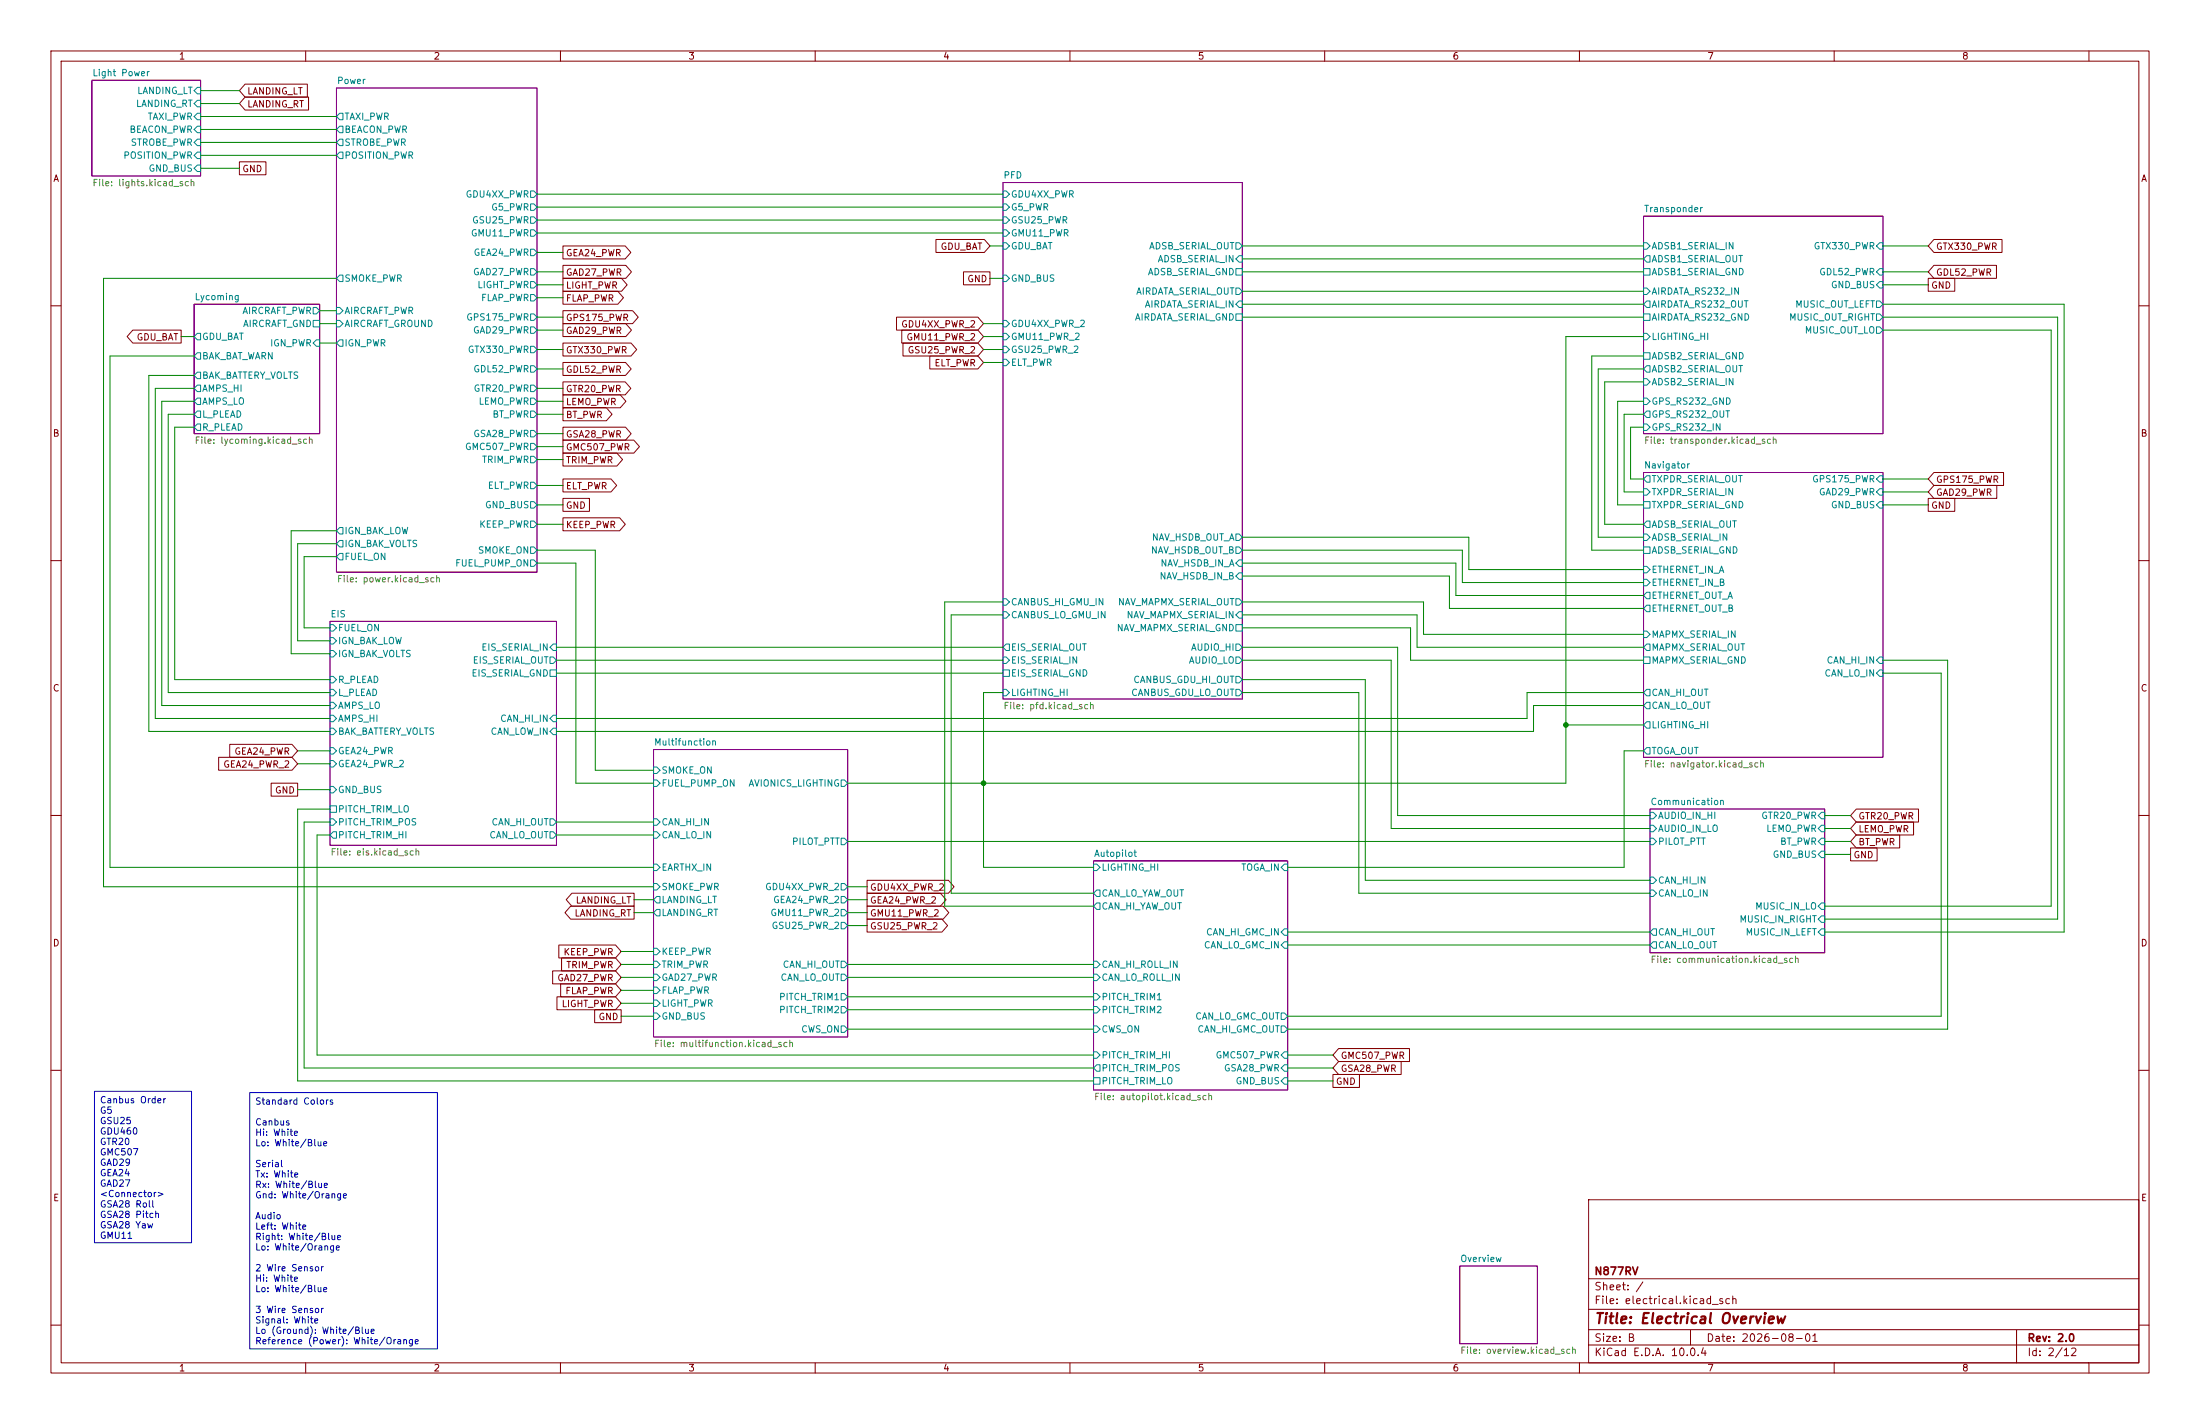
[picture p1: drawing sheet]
<svg xmlns="http://www.w3.org/2000/svg" width="432mm" height="279mm" viewBox="0 0 432 279" stroke-linecap="round" stroke-linejoin="round" font-family="sans-serif">
<g fill="none" stroke="#840000" stroke-width=".2">
<path d="M10 10h411.8v259.4h-411.8zM12 12h407.8v255.4h-407.8zM48.1 19h12.5v2.6h-12.5l-1.1-1.3zM48.1 16.5h12.2v2.6h-12.2l-1.1-1.3zM60 10v2M110 10v2M160 10v2M210 10v2M260 10v2M310 10v2M360 10v2M410 10v2"/>
<path d="M47 31.7h5.2v2.6h-5.2zM110.5 57.1h10.8l1.1 1.3-1.1 1.3h-10.8zM110.5 54.6h11.5l1.1 1.3-1.1 1.3h-11.5zM110.5 52.1h12.3l1.1 1.2-1.1 1.3h-12.3zM110.5 48.3h12.2l1.1 1.2-1.1 1.3h-12.2zM183.7 47h9.5l1.1 1.3-1.1 1.2h-9.5zM189.1 53.3h5.2v2.6h-5.2zM378.5 54.6h5.2v2.6h-5.2zM379.6 52.1h12.3v2.5h-12.3l-1.1-1.3zM379.6 47h13.3v2.5h-13.3l-1.1-1.2zM10 60h2M26.1 64.8h9.5v2.5h-9.5l-1.1-1.3z"/>
<path d="M110.5 61h13.7l1.1 1.2-1.1 1.3h-13.7zM110.5 63.5h12.3l1.1 1.3-1.1 1.2h-12.3zM110.5 67.3h13.4l1.1 1.3-1.1 1.3h-13.4zM110.5 71.1h12.3l1.1 1.3-1.1 1.3h-12.3zM110.5 77.5h11.2l1.2 1.2-1.2 1.3h-11.2zM110.5 74.9h12.2l1.1 1.3-1.1 1.3h-12.2zM176 62.2h15.9l1.1 1.3-1.1 1.3h-15.9zM177 64.8h14.9l1.1 1.2-1.1 1.3h-14.9zM177.2 67.3h14.7l1.1 1.3-1.1 1.3h-14.7zM182.5 69.8h9.4l1.1 1.3-1.1 1.3h-9.4zM419.8 60h2M110.5 94h9.4l1.1 1.3-1.1 1.2h-9.4z"/>
<path d="M110.5 97.8h5.2v2.5h-5.2zM110.5 86.4h13.9l1.1 1.2-1.1 1.3h-13.9zM110.5 80h8.5l1.1 1.3-1.1 1.3h-8.5zM110.5 83.8h12.3l1.1 1.3-1.1 1.3h-12.3zM110.5 88.9h10.6l1.1 1.3-1.1 1.2h-10.6zM378.5 97.8h5.2v2.5h-5.2zM379.6 92.7h13.6v2.6h-13.6l-1.1-1.3zM379.6 95.2h12.3v2.6h-12.3l-1.1-1.3zM10 110h2M110.5 101.6h11.1l1.1 1.3-1.1 1.2h-11.1zM419.8 110h2M10 160h2"/>
<path d="M42.9 148.6h14.4l1.1 1.3-1.1 1.2h-14.4zM45.1 146h12.2l1.1 1.3-1.1 1.3h-12.2zM53.2 153.7h5.2v2.5h-5.2zM364.3 158.7h12.3v2.6h-12.3l-1.1-1.3zM419.8 160h2M112 177.8h12.5v2.5h-12.5l-1.1-1.2zM112.2 175.3h12.3v2.5h-12.3l-1.1-1.3zM170.2 177.8h14.9l1.1 1.3-1.1 1.2h-14.9zM170.2 175.3h14.4l1.1 1.2-1.1 1.3h-14.4zM170.2 172.7h15.9l1.2 1.3-1.2 1.3h-15.9zM363.2 166.4h5.2v2.5h-5.2zM364.3 161.3h11.3v2.5h-11.3l-1.1-1.2z"/>
<path d="M364.3 163.8h8.6v2.6h-8.6l-1.1-1.3zM108.5 190.5h12.3l1.1 1.3-1.1 1.2h-12.3zM109.3 195.6h11.5l1.1 1.3-1.1 1.2h-11.5zM109.7 185.4h11.1l1.1 1.3-1.1 1.3h-11.1zM110 193h10.8l1.1 1.3-1.1 1.3h-10.8zM110.2 188h10.6l1.1 1.2-1.1 1.3h-10.6zM116.7 198.1h5.2v2.6h-5.2zM170.2 180.3h14.7l1.1 1.3-1.1 1.3h-14.7zM10 210h2M261.6 210.8h5.2v2.6h-5.2zM262.7 205.7h13.9v2.6h-13.9l-1.1-1.3zM262.7 208.3h12.3v2.5h-12.3l-1.1-1.2z"/>
<path d="M419.8 210h2M311.8 235.4h108v32h-108zM10 260h2M311.8 256.9h108M311.8 250.9h108M419.8 260h2M60 267.4v2M110 267.4v2M160 267.4v2M210 267.4v2M260 267.4v2M310 267.4v2"/>
<path d="M311.8 263.9h108M311.8 260.9h108M331.8 260.9v3M360 267.4v2M395.8 260.9v6.5M410 267.4v2"/>
</g>
<path d="M18 15.7h21.4v18.8h-21.4zM66 17.3h39.4v95h-39.4zM196.8 35.8h47v101.4h-47zM38.1 59.7h24.6v25.4h-24.6zM322.6 42.4h47v42.7h-47zM322.6 92.7h47v55.9h-47zM64.8 121.9h44.4v44h-44.4zM128.3 147.1h38.1v56.4h-38.1zM323.8 158.8h34.3v28.1h-34.3zM214.6 168.9h38.1v45h-38.1zM286.5 248.4h15.3v15.3h-15.3z" fill="none" stroke="#840084" stroke-width=".2"/>
<g fill="none" stroke="#008484" stroke-width=".2">
<path d="M38.7 17.1h.7v1.3h-.7l-.6-.6zM38.7 19.7h.7v1.3h-.7l-.6-.7zM38.7 24.8h.7v1.2h-.7l-.6-.6zM38.7 32.4h.7v1.3h-.7l-.6-.7zM38.7 29.8h.7v1.3h-.7l-.6-.6zM38.7 27.3h.7v1.3h-.7l-.6-.7zM38.7 22.2h.7v1.3h-.7l-.6-.6zM66.7 24.8h.6v1.2h-.6l-.7-.6zM66.7 29.8h.6v1.3h-.6l-.7-.6zM66.7 27.3h.6v1.3h-.6l-.7-.7zM66.7 22.2h.6v1.3h-.6l-.7-.6zM104.1 37.5h.7l.6 .6-.6 .6h-.7z"/>
<path d="M196.8 37.5h.7l.6 .6-.6 .6h-.7zM66.7 54h.6v1.2h-.6l-.7-.6zM104.1 45.1h.7l.6 .6-.6 .7h-.7zM104.1 42.5h.7l.6 .7-.6 .6h-.7zM104.1 40h.7l.6 .6-.6 .7h-.7zM104.1 48.9h.7l.6 .6-.6 .7h-.7zM104.1 52.7h.7l.6 .6-.6 .7h-.7zM104.1 55.2h.7l.6 .7-.6 .6h-.7zM104.1 57.8h.7l.6 .6-.6 .7h-.7zM196.8 54h.7l.6 .6-.6 .6h-.7zM196.8 42.5h.7l.6 .7-.6 .6h-.7zM196.8 45.1h.7l.6 .6-.6 .7h-.7z"/>
<path d="M196.8 40h.7l.6 .6-.6 .7h-.7zM196.8 47.6h.7l.6 .7-.6 .6h-.7zM242.6 52.7h1.2v1.3h-1.2zM242.6 47.6h.6l.6 .7-.6 .6h-.6zM242.6 56.5h.6l.6 .7-.6 .6h-.6zM243.2 50.2h.6v1.2h-.6l-.6-.6zM243.2 59.1h.6v1.2h-.6l-.6-.6zM322.6 52.7h1.2v1.3h-1.2zM322.6 47.6h.6l.6 .7-.6 .6h-.6zM322.6 56.5h.6l.6 .7-.6 .6h-.6zM323.2 50.2h.6v1.2h-.6l-.6-.6zM323.2 59.1h.6v1.2h-.6l-.6-.6z"/>
<path d="M368.3 59.1h.6l.7 .6-.7 .6h-.6zM368.9 55.2h.7v1.3h-.7l-.6-.6zM368.9 52.7h.7v1.3h-.7l-.6-.7zM368.9 47.6h.7v1.3h-.7l-.6-.6zM38.7 73h.7v1.3h-.7l-.6-.6zM38.7 75.6h.7v1.2h-.7l-.6-.6zM38.7 78.1h.7v1.3h-.7l-.6-.7zM38.7 69.2h.7v1.3h-.7l-.6-.6zM38.7 65.4h.7v1.3h-.7l-.6-.7zM61.5 62.9h1.2v1.2h-1.2zM61.5 60.3h.6l.6 .7-.6 .6h-.6zM62.1 66.7h.6v1.2h-.6l-.6-.6z"/>
<path d="M66 60.3h.7l.6 .7-.6 .6h-.7zM66 62.9h.7l.6 .6-.6 .6h-.7zM66.7 66.7h.6v1.2h-.6l-.7-.6zM104.1 71.8h.7l.6 .6-.6 .6h-.7zM104.1 64.1h.7l.6 .7-.6 .6h-.7zM104.1 61.6h.7l.6 .6-.6 .7h-.7zM104.1 75.6h.7l.6 .6-.6 .6h-.7zM104.1 78.1h.7l.6 .6-.6 .7h-.7zM104.1 67.9h.7l.6 .7-.6 .6h-.7zM196.8 62.9h.7l.6 .6-.6 .6h-.7zM196.8 65.4h.7l.6 .6-.6 .7h-.7zM196.8 67.9h.7l.6 .7-.6 .6h-.7z"/>
<path d="M196.8 70.5h.7l.6 .6-.6 .7h-.7zM242.6 61.6h1.2v1.3h-1.2zM322.6 65.4h.6l.6 .6-.6 .7h-.6zM322.6 61.6h1.2v1.3h-1.2zM322.6 78.1h.6l.6 .6-.6 .7h-.6zM322.6 69.2h1.2v1.3h-1.2zM322.6 74.3h.6l.6 .6-.6 .7h-.6zM323.2 71.8h.6v1.2h-.6l-.6-.6zM368.3 61.6h.6l.7 .6-.7 .7h-.6zM368.3 64.1h.6l.7 .7-.7 .6h-.6zM38.7 80.6h.7v1.3h-.7l-.6-.6zM38.7 83.2h.7v1.3h-.7l-.6-.7z"/>
<path d="M104.1 98.4h.7l.6 .7-.6 .6h-.7zM104.1 94.6h.7l.6 .7-.6 .6h-.7zM104.1 87h.7l.6 .6-.6 .7h-.7zM104.1 84.5h.7l.6 .6-.6 .6h-.7zM104.1 80.6h.7l.6 .7-.6 .6h-.7zM104.1 89.5h.7l.6 .7-.6 .6h-.7zM322.6 98.4h1.2v1.3h-1.2zM322.6 95.9h.6l.6 .6-.6 .7h-.6zM322.6 83.2h.6l.6 .6-.6 .7h-.6zM323.2 93.3h.6v1.3h-.6l-.6-.6zM323.2 80.6h.6v1.3h-.6l-.6-.6zM368.9 98.4h.7v1.3h-.7l-.6-.6z"/>
<path d="M368.9 95.9h.7v1.3h-.7l-.6-.7zM368.9 93.3h.7v1.3h-.7l-.6-.6zM66.7 108.6h.6v1.3h-.6l-.7-.7zM66.7 103.5h.6v1.3h-.6l-.7-.7zM66.7 106h.6v1.3h-.6l-.7-.6zM104.1 102.2h.7l.6 .7-.6 .6h-.7zM104.1 109.9h.7l.6 .6-.6 .6h-.7zM104.1 107.3h.7l.6 .7-.6 .6h-.7zM196.8 117.5h.7l.6 .6-.6 .6h-.7zM242.6 117.5h.6l.6 .6-.6 .6h-.6zM242.6 104.8h.6l.6 .6-.6 .6h-.6zM242.6 107.3h.6l.6 .7-.6 .6h-.6z"/>
<path d="M243.2 109.9h.6v1.2h-.6l-.6-.6zM243.2 112.4h.6v1.3h-.6l-.6-.7zM322.6 107.3h1.2v1.3h-1.2zM322.6 104.8h.6l.6 .6-.6 .6h-.6zM322.6 111.1h.6l.6 .7-.6 .6h-.6zM322.6 113.7h.6l.6 .6-.6 .6h-.6zM323.2 102.2h.6v1.3h-.6l-.6-.6zM323.2 116.2h.6v1.3h-.6l-.6-.7zM323.2 118.7h.6v1.3h-.6l-.6-.6zM64.8 122.6h.6l.6 .6-.6 .6h-.6zM64.8 137.8h.6l.6 .6-.6 .7h-.6zM64.8 125.1h.6l.6 .6-.6 .7h-.6z"/>
<path d="M64.8 127.6h.6l.6 .7-.6 .6h-.6zM64.8 135.3h.6l.6 .6-.6 .6h-.6zM64.8 132.7h.6l.6 .7-.6 .6h-.6zM107.9 128.9h.7l.6 .6-.6 .7h-.7zM107.9 131.4h1.3v1.3h-1.3zM108.6 126.4h.6v1.2h-.6l-.7-.6zM196.8 135.3h.7l.6 .6-.6 .6h-.7zM196.8 128.9h.7l.6 .6-.6 .7h-.7zM196.8 131.4h1.3v1.3h-1.3zM196.8 120h.7l.6 .7-.6 .6h-.7zM197.5 126.4h.6v1.2h-.6l-.7-.6zM242.6 122.6h1.2v1.2h-1.2z"/>
<path d="M242.6 128.9h.6l.6 .6-.6 .7h-.6zM242.6 126.4h.6l.6 .6-.6 .6h-.6zM242.6 132.7h.6l.6 .7-.6 .6h-.6zM242.6 135.3h.6l.6 .6-.6 .6h-.6zM243.2 120h.6v1.3h-.6l-.6-.6zM322.6 123.8h.6l.6 .7-.6 .6h-.6zM322.6 128.9h1.2v1.3h-1.2zM323.2 135.3h.6v1.2h-.6l-.6-.6zM323.2 137.8h.6v1.3h-.6l-.6-.7zM323.2 126.4h.6v1.2h-.6l-.6-.6zM368.9 131.4h.7v1.3h-.7l-.6-.6zM368.9 128.9h.7v1.3h-.7l-.6-.7z"/>
<path d="M64.8 146.7h.6l.6 .6-.6 .7h-.6zM64.8 154.3h.6l.6 .6-.6 .7h-.6zM64.8 142.9h.6l.6 .6-.6 .6h-.6zM64.8 140.3h.6l.6 .7-.6 .6h-.6zM64.8 158.1h1.2v1.3h-1.2zM64.8 149.2h.6l.6 .7-.6 .6h-.6zM107.9 141l.7-.7h.6v1.3h-.6zM108.6 142.9h.6v1.2h-.6l-.7-.6zM128.3 153h.6l.6 .7-.6 .6h-.6zM128.3 150.5h.6l.6 .6-.6 .7h-.6zM165.1 153h.6l.7 .7-.7 .6h-.6zM323.2 141.6h.6v1.3h-.6l-.6-.7z"/>
<path d="M323.2 146.7h.6v1.3h-.6l-.6-.7zM323.8 159.4h.7l.6 .6-.6 .7h-.7zM357.5 159.4h.6v1.3h-.6l-.6-.7zM64.8 160.7h.6l.6 .6-.6 .6h-.6zM65.4 163.2h.6v1.3h-.6l-.6-.7zM107.9 160.7h.7l.6 .6-.6 .6h-.7zM107.9 163.2h.7l.6 .6-.6 .7h-.7zM128.3 160.7h.6l.6 .6-.6 .6h-.6zM128.3 163.2h.6l.6 .6-.6 .7h-.6zM128.3 173.4h.6l.6 .6-.6 .6h-.6zM128.3 169.5h.6l.6 .7-.6 .6h-.6zM128.9 175.9h.6v1.3h-.6l-.6-.7z"/>
<path d="M128.9 178.4h.6v1.3h-.6l-.6-.6zM165.1 164.5h.6l.7 .6-.7 .6h-.6zM165.1 173.4h.6l.7 .6-.7 .6h-.6zM165.1 175.9h.6l.7 .6-.7 .7h-.6zM165.1 178.4h.6l.7 .7-.7 .6h-.6zM214.6 169.5h.7l.6 .7-.6 .6h-.7zM215.3 177.2h.6v1.2h-.6l-.7-.6zM215.3 174.6h.6v1.3h-.6l-.7-.6zM252.1 169.5h.6v1.3h-.6l-.6-.6zM323.8 174.6h.7l.6 .7-.6 .6h-.7zM323.8 172.1h.7l.6 .6-.6 .7h-.7zM323.8 161.9h.7l.6 .7-.6 .6h-.7z"/>
<path d="M323.8 164.5h.7l.6 .6-.6 .6h-.7zM357.5 167h.6v1.3h-.6l-.6-.7zM357.5 177.2h.6v1.2h-.6l-.6-.6zM357.5 179.7h.6v1.3h-.6l-.6-.7zM357.5 161.9h.6v1.3h-.6l-.6-.6zM357.5 164.5h.6v1.2h-.6l-.6-.6zM128.3 196.2h.6l.6 .7-.6 .6h-.6zM128.3 191.1h.6l.6 .7-.6 .6h-.6zM128.3 198.8h.6l.6 .6-.6 .6h-.6zM128.3 193.7h.6l.6 .6-.6 .6h-.6zM128.3 188.6h.6l.6 .6-.6 .7h-.6zM128.3 186.1h.6l.6 .6-.6 .6h-.6z"/>
<path d="M165.1 191.1h.6l.7 .7-.7 .6h-.6zM165.1 188.6h.6l.7 .6-.7 .7h-.6zM165.1 194.9h.6l.7 .7-.7 .6h-.6zM165.1 197.5h.6l.7 .6-.7 .7h-.6zM165.1 181h.6l.7 .6-.7 .6h-.6zM214.6 191.1h.7l.6 .7-.6 .6h-.7zM214.6 188.6h.7l.6 .6-.6 .7h-.7zM214.6 194.9h.7l.6 .7-.6 .6h-.7zM214.6 197.5h.7l.6 .6-.6 .7h-.7zM251.5 198.8h.6l.6 .6-.6 .6h-.6zM252.1 182.2h.6v1.3h-.6l-.6-.6zM252.1 184.8h.6v1.3h-.6l-.6-.7z"/>
<path d="M324.5 184.8h.6v1.3h-.6l-.7-.7zM324.5 182.2h.6v1.3h-.6l-.7-.6zM357.5 182.2h.6v1.3h-.6l-.6-.6zM165.1 201.3h.6l.7 .6-.7 .7h-.6zM214.6 201.3h.7l.6 .6-.6 .7h-.7zM214.6 206.4h.7l.6 .6-.6 .6h-.7zM214.6 211.5h1.3v1.2h-1.3zM215.3 208.9h.6v1.3h-.6l-.7-.6zM251.5 201.3h.6l.6 .6-.6 .7h-.6zM252.1 206.4h.6v1.2h-.6l-.6-.6zM252.1 211.5h.6v1.2h-.6l-.6-.6zM252.1 208.9h.6v1.3h-.6l-.6-.6z"/>
</g>
<g fill="none" stroke="#008400" stroke-width=".2">
<path d="M39.4 17.8h7.6M39.4 33h7.6M39.4 20.3h7.6M39.4 22.9h26.6M39.4 25.4h26.6M39.4 27.9h26.6M39.4 30.5h26.6M105.4 38.1h91.4M66 54.6h-45.7v119.4h108M105.4 58.4h5.1M105.4 55.9h5.1M105.4 43.2h91.4"/>
<path d="M105.4 49.5h5.1M105.4 53.3h5.1M105.4 40.6h91.4M105.4 45.7h91.4M194.3 54.6h2.5M194.3 48.3h2.5M243.8 53.3h78.8M243.8 48.3h78.8M243.8 50.8h78.8M243.8 59.7h78.8M243.8 57.2h78.8M369.6 55.9h8.9"/>
<path d="M369.6 53.3h8.9M369.6 48.3h8.9M369.6 59.7h35.5v123.2h-47M35.6 66h2.5M38.1 69.9h-16.5v100.3h106.7M38.1 78.7h-6.4v59.7h33.1M38.1 76.2h-7.6v64.8h34.3M38.1 73.7h-8.9v69.8h35.6M62.7 63.5h3.3M62.7 67.3h3.3M62.7 61h3.3M105.4 64.8h5.1"/>
<path d="M105.4 68.6h5.1M105.4 62.2h5.1M105.4 76.2h5.1M105.4 78.7h5.1M105.4 72.4h5.1M193 66h3.8M193 63.5h3.8M193 68.6h3.8M193 71.1h3.8M243.8 62.2h78.8M322.6 66h-15.3v87.7h-140.9M322.6 69.9h-10.2v38.1h10.2"/>
<path d="M322.6 78.7h-5.1v20.4h5.1M322.6 72.4h-8.9v33h8.9M322.6 74.9h-7.6v28h7.6M369.6 64.8h33v113h-44.5M369.6 62.2h34.3v118.1h-45.8M38.1 81.3h-5.1v54.6h31.8M38.1 83.8h-3.8v49.6h30.5M105.4 81.3h5.1M105.4 87.6h5.1M105.4 95.3h5.1M105.4 99.1h5.1M105.4 90.2h5.1"/>
<path d="M105.4 85.1h5.1M322.6 81.3h-3.8v15.2h3.8M322.6 83.8h-2.6v10.2h2.6M369.6 96.5h8.9M369.6 94h8.9M369.6 99.1h8.9M66 104.1h-8.9v24.2h7.7M66 106.7h-7.6v19h6.4M66 109.2h-6.3v14h5.1M105.4 108h11.4v43.1h11.5M105.4 110.5h7.6v43.2h15.3M105.4 102.9h5.1"/>
<path d="M196.8 118.1h-11.4v59.7h29.2M243.8 108h43.2v6.3h35.6M243.8 110.5h41.9v6.3h36.9M243.8 118.1h35.6v6.4h43.2M243.8 105.4h44.5v6.4h34.3M243.8 113h40.7v6.4h38.1M109.2 127h87.6M109.2 129.5h87.6M109.2 132.1h87.6M196.8 135.9h-3.8v34.3h21.6M196.8 120.7h-10.1v54.6h27.9M243.8 127h30.5v33h49.5"/>
<path d="M243.8 120.7h34.3v6.3h44.5M243.8 129.5h29.2v33.1h50.8M243.8 123.2h33.1v6.3h45.7M243.8 135.9h22.9v39.4h57.1M243.8 133.4h24.2v39.3h55.8M322.6 135.9h-22.9v5.1h-190.5M322.6 138.4h-21.6v5.1h-191.8M369.6 129.5h12.7v72.4h-129.6M369.6 132.1h11.4v67.3h-128.3M58.4 147.3h6.4M58.4 154.9h6.4M58.4 149.9h6.4"/>
<path d="M64.8 158.8h-6.4v53.3h156.2M307.3 142.2h15.3M322.6 147.3h-3.8v22.9h-66.1M64.8 161.3h-5.1v48.3h154.9M64.8 163.8h-2.6v43.2h152.4M109.2 161.3h19.1M109.2 163.8h19.1M124.5 176.5h3.8M124.5 179.1h3.8M166.4 174h3.8M166.4 176.5h3.8M166.4 179.1h3.8"/>
<path d="M166.4 165.1h157.4M358.1 165.1h5.1M358.1 167.6h5.1M358.1 160h5.1M358.1 162.6h5.1M121.9 191.8h6.4M121.9 189.2h6.4M121.9 196.9h6.4M121.9 186.7h6.4M121.9 199.4h6.4M121.9 194.3h6.4M166.4 191.8h48.2"/>
<path d="M166.4 195.6h48.2M166.4 189.2h48.2M166.4 198.1h48.2M166.4 181.6h3.8M252.7 185.4h71.1M252.7 182.9h71.1M166.4 201.9h48.2M252.7 207h8.9M252.7 209.6h8.9M252.7 212.1h8.9"/>
</g>
<path d="M18.5 214.1h19.1v29.7h-19.1zM49 214.4h36.9v50.3h-36.9z" fill="none" stroke="#0000c2" stroke-width=".2"/>
<g fill="#008400" stroke="#008400" stroke-width=".2">
<circle cx="193" cy="153.7" r=".46"/>
<circle cx="307.3" cy="142.2" r=".46"/>
</g>
<text font-size="2" fill="#840000" x="312.8" y="260.2">Title: Electrical Overview</text>
<g font-size="1.5" fill="#840000">
<text x="312.8" y="250.5">N877RV</text>
<text x="312.8" y="256.2">File: electrical.kicad_sch</text>
<text x="312.8" y="253.5">Sheet: /</text>
<text x="312.8" y="263.6">Size: B</text>
<text x="334.8" y="263.6">Date: 2026-08-01</text>
<text x="397.8" y="263.6">Rev: 2.0</text>
<text x="312.8" y="266.4">KiCad E.D.A. 10.0.4</text>
<text x="397.8" y="266.4">Id: 2/12</text>
</g>
<g font-size="1.3" fill="#840000">
<text x="35" y="12">1</text>
<text x="85" y="12">2</text>
<text x="135" y="12">3</text>
<text x="185" y="12">4</text>
<text x="235" y="12">5</text>
<text x="285" y="12">6</text>
<text x="335" y="12">7</text>
<text x="385" y="12">8</text>
<text x="48.4" y="21.4">LANDING_RT</text>
<text x="48.4" y="18.8">LANDING_LT</text>
<text x="10.3" y="36">A</text>
<text x="47.5" y="34.1">GND</text>
<text x="420.1" y="36">A</text>
<text x="111" y="50.6">GEA24_PWR</text>
<text x="184.5" y="49.3">GDU_BAT</text>
<text x="379.9" y="49.3">GTX330_PWR</text>
<text x="111" y="59.5">FLAP_PWR</text>
<text x="111" y="56.9">LIGHT_PWR</text>
<text x="111" y="54.4">GAD27_PWR</text>
<text x="189.8" y="55.7">GND</text>
<text x="378.9" y="56.9">GND</text>
<text x="379.9" y="54.4">GDL52_PWR</text>
<text x="111" y="63.3">GPS175_PWR</text>
<text x="111" y="65.8">GAD29_PWR</text>
<text x="176.8" y="64.6">GDU4XX_PWR_2</text>
<text x="26.7" y="67.1">GDU_BAT</text>
<text x="111" y="69.6">GTX330_PWR</text>
<text x="177.8" y="67.1">GMU11_PWR_2</text>
<text x="178" y="69.6">GSU25_PWR_2</text>
<text x="111" y="73.5">GDL52_PWR</text>
<text x="111" y="77.3">GTR20_PWR</text>
<text x="183.3" y="72.2">ELT_PWR</text>
<text x="111" y="79.8">LEMO_PWR</text>
<text x="111" y="82.3">BT_PWR</text>
<text x="10.3" y="86">B</text>
<text x="111" y="88.7">GMC507_PWR</text>
<text x="111" y="86.2">GSA28_PWR</text>
<text x="420.1" y="86">B</text>
<text x="111" y="91.2">TRIM_PWR</text>
<text x="379.9" y="95">GPS175_PWR</text>
<text x="111" y="96.3">ELT_PWR</text>
<text x="111" y="100.1">GND</text>
<text x="378.9" y="100.1">GND</text>
<text x="379.9" y="97.6">GAD29_PWR</text>
<text x="111" y="103.9">KEEP_PWR</text>
<text x="10.3" y="136">C</text>
<text x="420.1" y="136">C</text>
<text x="45.9" y="148.4">GEA24_PWR</text>
<text x="43.7" y="150.9">GEA24_PWR_2</text>
<text x="53.9" y="156">GND</text>
<text x="364.6" y="161.1">GTR20_PWR</text>
<text x="364.6" y="163.6">LEMO_PWR</text>
<text x="364.6" y="166.2">BT_PWR</text>
<text x="363.7" y="168.7">GND</text>
<text x="112.9" y="177.6">LANDING_LT</text>
<text x="170.7" y="177.6">GEA24_PWR_2</text>
<text x="170.7" y="175.1">GDU4XX_PWR_2</text>
<text x="10.3" y="186">D</text>
<text x="112.7" y="180.1">LANDING_RT</text>
<text x="170.7" y="182.7">GSU25_PWR_2</text>
<text x="170.7" y="180.1">GMU11_PWR_2</text>
<text x="420.1" y="186">D</text>
<text x="110.5" y="187.8">KEEP_PWR</text>
<text x="111" y="190.3">TRIM_PWR</text>
<text x="109.3" y="192.8">GAD27_PWR</text>
<text x="110.1" y="197.9">LIGHT_PWR</text>
<text x="110.9" y="195.4">FLAP_PWR</text>
<text x="117.4" y="200.5">GND</text>
<text x="263" y="208.1">GMC507_PWR</text>
<text x="262.1" y="213.2">GND</text>
<text x="263" y="210.6">GSA28_PWR</text>
<text x="10.3" y="236">E</text>
<text x="420.1" y="236">E</text>
<text x="35" y="269.4">1</text>
<text x="85" y="269.4">2</text>
<text x="135" y="269.4">3</text>
<text x="185" y="269.4">4</text>
<text x="235" y="269.4">5</text>
<text x="285" y="269.4">6</text>
<text x="335" y="269.4">7</text>
<text x="385" y="269.4">8</text>
</g>
<g font-size="1.3" fill="#008484">
<text x="18" y="15.3">Light Power</text>
<text x="66" y="16.8">Power</text>
<text x="26.6" y="21.3">LANDING_RT</text>
<text x="26.8" y="18.8">LANDING_LT</text>
<text x="28.9" y="23.8">TAXI_PWR</text>
<text x="67.5" y="23.8">TAXI_PWR</text>
<text x="25.3" y="26.4">BEACON_PWR</text>
<text x="25.6" y="28.9">STROBE_PWR</text>
<text x="67.5" y="26.4">BEACON_PWR</text>
<text x="67.5" y="28.9">STROBE_PWR</text>
<text x="24.1" y="31.5">POSITION_PWR</text>
<text x="29.1" y="34">GND_BUS</text>
<text x="67.5" y="31.5">POSITION_PWR</text>
<text x="196.8" y="35.3">PFD</text>
<text x="91.3" y="39.1">GDU4XX_PWR</text>
<text x="96.3" y="41.6">G5_PWR</text>
<text x="198.3" y="39.1">GDU4XX_PWR</text>
<text x="198.3" y="41.6">G5_PWR</text>
<text x="322.6" y="41.9">Transponder</text>
<text x="92.3" y="46.7">GMU11_PWR</text>
<text x="92.6" y="44.2">GSU25_PWR</text>
<text x="198.3" y="44.2">GSU25_PWR</text>
<text x="198.3" y="46.7">GMU11_PWR</text>
<text x="92.9" y="50.5">GEA24_PWR</text>
<text x="198.3" y="49.2">GDU_BAT</text>
<text x="225.4" y="49.2">ADSB_SERIAL_OUT</text>
<text x="227.1" y="51.8">ADSB_SERIAL_IN</text>
<text x="324" y="49.2">ADSB1_SERIAL_IN</text>
<text x="324" y="51.8">ADSB1_SERIAL_OUT</text>
<text x="355.9" y="49.2">GTX330_PWR</text>
<text x="38.1" y="59.2">Lycoming</text>
<text x="67.5" y="55.6">SMOKE_PWR</text>
<text x="92.7" y="54.3">GAD27_PWR</text>
<text x="93.6" y="56.9">LIGHT_PWR</text>
<text x="94.3" y="59.4">FLAP_PWR</text>
<text x="198.3" y="55.6">GND_BUS</text>
<text x="222.9" y="58.1">AIRDATA_SERIAL_OUT</text>
<text x="225.2" y="54.3">ADSB_SERIAL_GND</text>
<text x="324" y="54.3">ADSB1_SERIAL_GND</text>
<text x="324" y="58.1">AIRDATA_RS232_IN</text>
<text x="357" y="54.3">GDL52_PWR</text>
<text x="359.3" y="56.9">GND_BUS</text>
<text x="47.5" y="61.9">AIRCRAFT_PWR</text>
<text x="47.6" y="64.5">AIRCRAFT_GND</text>
<text x="67.5" y="61.9">AIRCRAFT_PWR</text>
<text x="67.5" y="64.5">AIRCRAFT_GROUND</text>
<text x="91.4" y="63.2">GPS175_PWR</text>
<text x="92.7" y="65.7">GAD29_PWR</text>
<text x="198.3" y="64.5">GDU4XX_PWR_2</text>
<text x="222.6" y="63.2">AIRDATA_SERIAL_GND</text>
<text x="224.6" y="60.7">AIRDATA_SERIAL_IN</text>
<text x="324" y="63.2">AIRDATA_RS232_GND</text>
<text x="324" y="60.7">AIRDATA_RS232_OUT</text>
<text x="351" y="63.2">MUSIC_OUT_RIGHT</text>
<text x="352.2" y="60.7">MUSIC_OUT_LEFT</text>
<text x="354.1" y="65.7">MUSIC_OUT_LO</text>
<text x="39.6" y="70.8">BAK_BAT_WARN</text>
<text x="39.6" y="67">GDU_BAT</text>
<text x="52.9" y="68.3">IGN_PWR</text>
<text x="67.5" y="68.3">IGN_PWR</text>
<text x="91.7" y="69.6">GTX330_PWR</text>
<text x="198.3" y="67">GMU11_PWR_2</text>
<text x="198.3" y="69.6">GSU25_PWR_2</text>
<text x="324" y="67">LIGHTING_HI</text>
<text x="324" y="70.8">ADSB2_SERIAL_GND</text>
<text x="39.6" y="74.6">BAK_BATTERY_VOLTS</text>
<text x="39.6" y="77.2">AMPS_HI</text>
<text x="92.8" y="73.4">GDL52_PWR</text>
<text x="92.9" y="77.2">GTR20_PWR</text>
<text x="198.3" y="72.1">ELT_PWR</text>
<text x="324" y="75.9">ADSB2_SERIAL_IN</text>
<text x="324" y="73.4">ADSB2_SERIAL_OUT</text>
<text x="39.6" y="79.7">AMPS_LO</text>
<text x="39.6" y="82.3">L_PLEAD</text>
<text x="93.8" y="79.7">LEMO_PWR</text>
<text x="96.5" y="82.3">BT_PWR</text>
<text x="324" y="79.7">GPS_RS232_GND</text>
<text x="324" y="82.3">GPS_RS232_OUT</text>
<text x="39.6" y="84.8">R_PLEAD</text>
<text x="91.2" y="88.6">GMC507_PWR</text>
<text x="92.8" y="86.1">GSA28_PWR</text>
<text x="324" y="84.8">GPS_RS232_IN</text>
<text x="94.5" y="91.1">TRIM_PWR</text>
<text x="322.6" y="92.2">Navigator</text>
<text x="324" y="95">TXPDR_SERIAL_OUT</text>
<text x="355.6" y="95">GPS175_PWR</text>
<text x="95.1" y="100">GND_BUS</text>
<text x="95.6" y="96.2">ELT_PWR</text>
<text x="324" y="100">TXPDR_SERIAL_GND</text>
<text x="324" y="97.5">TXPDR_SERIAL_IN</text>
<text x="356.9" y="97.5">GAD29_PWR</text>
<text x="359.3" y="100">GND_BUS</text>
<text x="67.5" y="105.1">IGN_BAK_LOW</text>
<text x="67.5" y="107.7">IGN_BAK_VOLTS</text>
<text x="93.9" y="103.8">KEEP_PWR</text>
<text x="226" y="106.4">NAV_HSDB_OUT_A</text>
<text x="324" y="106.4">ADSB_SERIAL_IN</text>
<text x="324" y="103.8">ADSB_SERIAL_OUT</text>
<text x="67.5" y="110.2">FUEL_ON</text>
<text x="89.2" y="111.5">FUEL_PUMP_ON</text>
<text x="93.7" y="108.9">SMOKE_ON</text>
<text x="225.8" y="108.9">NAV_HSDB_OUT_B</text>
<text x="227.7" y="111.5">NAV_HSDB_IN_A</text>
<text x="324" y="108.9">ADSB_SERIAL_GND</text>
<text x="324" y="112.7">ETHERNET_IN_A</text>
<text x="198.3" y="119.1">CANBUS_HI_GMU_IN</text>
<text x="219.3" y="119.1">NAV_MAPMX_SERIAL_OUT</text>
<text x="227.5" y="114">NAV_HSDB_IN_B</text>
<text x="324" y="115.3">ETHERNET_IN_B</text>
<text x="324" y="117.8">ETHERNET_OUT_A</text>
<text x="64.8" y="121.4">EIS</text>
<text x="66.2" y="124.2">FUEL_ON</text>
<text x="198.3" y="121.6">CANBUS_LO_GMU_IN</text>
<text x="219.1" y="124.2">NAV_MAPMX_SERIAL_GND</text>
<text x="221" y="121.6">NAV_MAPMX_SERIAL_IN</text>
<text x="324" y="125.4">MAPMX_SERIAL_IN</text>
<text x="324" y="120.4">ETHERNET_OUT_B</text>
<text x="66.2" y="126.7">IGN_BAK_LOW</text>
<text x="66.2" y="129.2">IGN_BAK_VOLTS</text>
<text x="92.7" y="130.5">EIS_SERIAL_OUT</text>
<text x="94.4" y="128">EIS_SERIAL_IN</text>
<text x="198.3" y="128">EIS_SERIAL_OUT</text>
<text x="198.3" y="130.5">EIS_SERIAL_IN</text>
<text x="233.2" y="130.5">AUDIO_LO</text>
<text x="233.6" y="128">AUDIO_HI</text>
<text x="324" y="130.5">MAPMX_SERIAL_GND</text>
<text x="324" y="128">MAPMX_SERIAL_OUT</text>
<text x="358.4" y="130.5">CAN_HI_IN</text>
<text x="66.2" y="136.9">L_PLEAD</text>
<text x="66.2" y="134.3">R_PLEAD</text>
<text x="92.4" y="133.1">EIS_SERIAL_GND</text>
<text x="198.3" y="136.9">LIGHTING_HI</text>
<text x="198.3" y="133.1">EIS_SERIAL_GND</text>
<text x="221.9" y="136.9">CANBUS_GDU_LO_OUT</text>
<text x="222.3" y="134.3">CANBUS_GDU_HI_OUT</text>
<text x="324" y="136.9">CAN_HI_OUT</text>
<text x="358" y="133.1">CAN_LO_IN</text>
<text x="66.2" y="141.9">AMPS_HI</text>
<text x="66.2" y="139.4">AMPS_LO</text>
<text x="98.1" y="141.9">CAN_HI_IN</text>
<text x="324" y="143.2">LIGHTING_HI</text>
<text x="324" y="139.4">CAN_LO_OUT</text>
<text x="66.2" y="148.3">GEA24_PWR</text>
<text x="66.2" y="144.5">BAK_BATTERY_VOLTS</text>
<text x="96.2" y="144.5">CAN_LOW_IN</text>
<text x="128.3" y="146.6">Multifunction</text>
<text x="324" y="148.3">TOGA_OUT</text>
<text x="66.2" y="155.9">GND_BUS</text>
<text x="66.2" y="150.8">GEA24_PWR_2</text>
<text x="129.7" y="154.6">FUEL_PUMP_ON</text>
<text x="129.7" y="152.1">SMOKE_ON</text>
<text x="146.8" y="154.6">AVIONICS_LIGHTING</text>
<text x="66.2" y="159.7">PITCH_TRIM_LO</text>
<text x="323.8" y="158.3">Communication</text>
<text x="325.3" y="161">AUDIO_IN_HI</text>
<text x="345.6" y="161">GTR20_PWR</text>
<text x="66.2" y="164.8">PITCH_TRIM_HI</text>
<text x="66.2" y="162.3">PITCH_TRIM_POS</text>
<text x="95.9" y="164.8">CAN_LO_OUT</text>
<text x="96.4" y="162.3">CAN_HI_OUT</text>
<text x="129.7" y="162.3">CAN_HI_IN</text>
<text x="129.7" y="164.8">CAN_LO_IN</text>
<text x="155.3" y="166.1">PILOT_PTT</text>
<text x="325.3" y="163.5">AUDIO_IN_LO</text>
<text x="325.3" y="166.1">PILOT_PTT</text>
<text x="346.6" y="163.5">LEMO_PWR</text>
<text x="349.3" y="166.1">BT_PWR</text>
<text x="129.7" y="171.2">EARTHX_IN</text>
<text x="214.6" y="168.4">Autopilot</text>
<text x="216.1" y="171.2">LIGHTING_HI</text>
<text x="243.5" y="171.2">TOGA_IN</text>
<text x="325.3" y="173.7">CAN_HI_IN</text>
<text x="347.8" y="168.6">GND_BUS</text>
<text x="129.7" y="175">SMOKE_PWR</text>
<text x="129.7" y="177.5">LANDING_LT</text>
<text x="150.1" y="175">GDU4XX_PWR_2</text>
<text x="151.6" y="177.5">GEA24_PWR_2</text>
<text x="216.1" y="178.8">CAN_HI_YAW_OUT</text>
<text x="216.1" y="176.2">CAN_LO_YAW_OUT</text>
<text x="325.3" y="176.2">CAN_LO_IN</text>
<text x="344.4" y="178.8">MUSIC_IN_LO</text>
<text x="129.7" y="180">LANDING_RT</text>
<text x="151.1" y="180">GMU11_PWR_2</text>
<text x="151.3" y="182.6">GSU25_PWR_2</text>
<text x="236.6" y="183.9">CAN_HI_GMC_IN</text>
<text x="325.3" y="183.9">CAN_HI_OUT</text>
<text x="341.3" y="181.3">MUSIC_IN_RIGHT</text>
<text x="342.5" y="183.9">MUSIC_IN_LEFT</text>
<text x="129.7" y="190.2">TRIM_PWR</text>
<text x="129.7" y="187.7">KEEP_PWR</text>
<text x="153.5" y="190.2">CAN_HI_OUT</text>
<text x="216.1" y="190.2">CAN_HI_ROLL_IN</text>
<text x="236.2" y="186.4">CAN_LO_GMC_IN</text>
<text x="325.3" y="186.4">CAN_LO_OUT</text>
<text x="129.7" y="197.8">LIGHT_PWR</text>
<text x="129.7" y="192.7">GAD27_PWR</text>
<text x="129.7" y="195.3">FLAP_PWR</text>
<text x="152.8" y="196.6">PITCH_TRIM1</text>
<text x="153.1" y="192.7">CAN_LO_OUT</text>
<text x="216.1" y="192.7">CAN_LO_ROLL_IN</text>
<text x="216.1" y="196.6">PITCH_TRIM1</text>
<text x="129.7" y="200.4">GND_BUS</text>
<text x="152.8" y="199.1">PITCH_TRIM2</text>
<text x="157.1" y="202.9">CWS_ON</text>
<text x="216.1" y="202.9">CWS_ON</text>
<text x="216.1" y="199.1">PITCH_TRIM2</text>
<text x="234.5" y="200.4">CAN_LO_GMC_OUT</text>
<text x="234.9" y="202.9">CAN_HI_GMC_OUT</text>
<text x="216.1" y="208">PITCH_TRIM_HI</text>
<text x="238.5" y="208">GMC507_PWR</text>
<text x="216.1" y="213.1">PITCH_TRIM_LO</text>
<text x="216.1" y="210.5">PITCH_TRIM_POS</text>
<text x="240.1" y="210.5">GSA28_PWR</text>
<text x="242.4" y="213.1">GND_BUS</text>
<text x="286.5" y="247.9">Overview</text>
</g>
<g font-size="1.3" fill="#848400">
<text x="18" y="36.8">File: lights.kicad_sch</text>
<text x="38.1" y="87.4">File: lycoming.kicad_sch</text>
<text x="322.6" y="87.4">File: transponder.kicad_sch</text>
<text x="66" y="114.6">File: power.kicad_sch</text>
<text x="196.8" y="139.5">File: pfd.kicad_sch</text>
<text x="322.6" y="150.9">File: navigator.kicad_sch</text>
<text x="64.8" y="168.2">File: eis.kicad_sch</text>
<text x="323.8" y="189.2">File: communication.kicad_sch</text>
<text x="128.3" y="205.8">File: multifunction.kicad_sch</text>
<text x="214.6" y="216.2">File: autopilot.kicad_sch</text>
<text x="286.5" y="266">File: overview.kicad_sch</text>
</g>
<g font-size="1.3" fill="#0000c2">
<text x="19.5" y="216.8">Canbus Order</text>
<text x="19.5" y="218.8">G5</text>
<text x="19.5" y="220.9">GSU25</text>
<text x="50" y="217">Standard Colors</text>
<text x="50" y="221.1">Canbus</text>
<text x="19.5" y="222.9">GDU460</text>
<text x="19.5" y="225">GTR20</text>
<text x="19.5" y="227">GMC507</text>
<text x="50" y="223.2">Hi: White</text>
<text x="50" y="225.2">Lo: White/Blue</text>
<text x="19.5" y="229.1">GAD29</text>
<text x="19.5" y="231.1">GEA24</text>
<text x="19.5" y="233.1">GAD27</text>
<text x="50" y="229.3">Serial</text>
<text x="50" y="231.4">Tx: White</text>
<text x="50" y="233.4">Rx: White/Blue</text>
<text x="19.5" y="235.2">&lt;Connector&gt;</text>
<text x="19.5" y="237.2">GSA28 Roll</text>
<text x="19.5" y="239.3">GSA28 Pitch</text>
<text x="50" y="235.4">Gnd: White/Orange</text>
<text x="50" y="239.5">Audio</text>
<text x="19.5" y="241.3">GSA28 Yaw</text>
<text x="19.5" y="243.4">GMU11</text>
<text x="50" y="241.6">Left: White</text>
<text x="50" y="243.6">Right: White/Blue</text>
<text x="50" y="245.7">Lo: White/Orange</text>
<text x="50" y="249.8">2 Wire Sensor</text>
<text x="50" y="251.8">Hi: White</text>
<text x="50" y="253.8">Lo: White/Blue</text>
<text x="50" y="257.9">3 Wire Sensor</text>
<text x="50" y="260">Signal: White</text>
<text x="50" y="262">Lo (Ground): White/Blue</text>
<text x="50" y="264.1">Reference (Power): White/Orange</text>
</g>
</svg>
